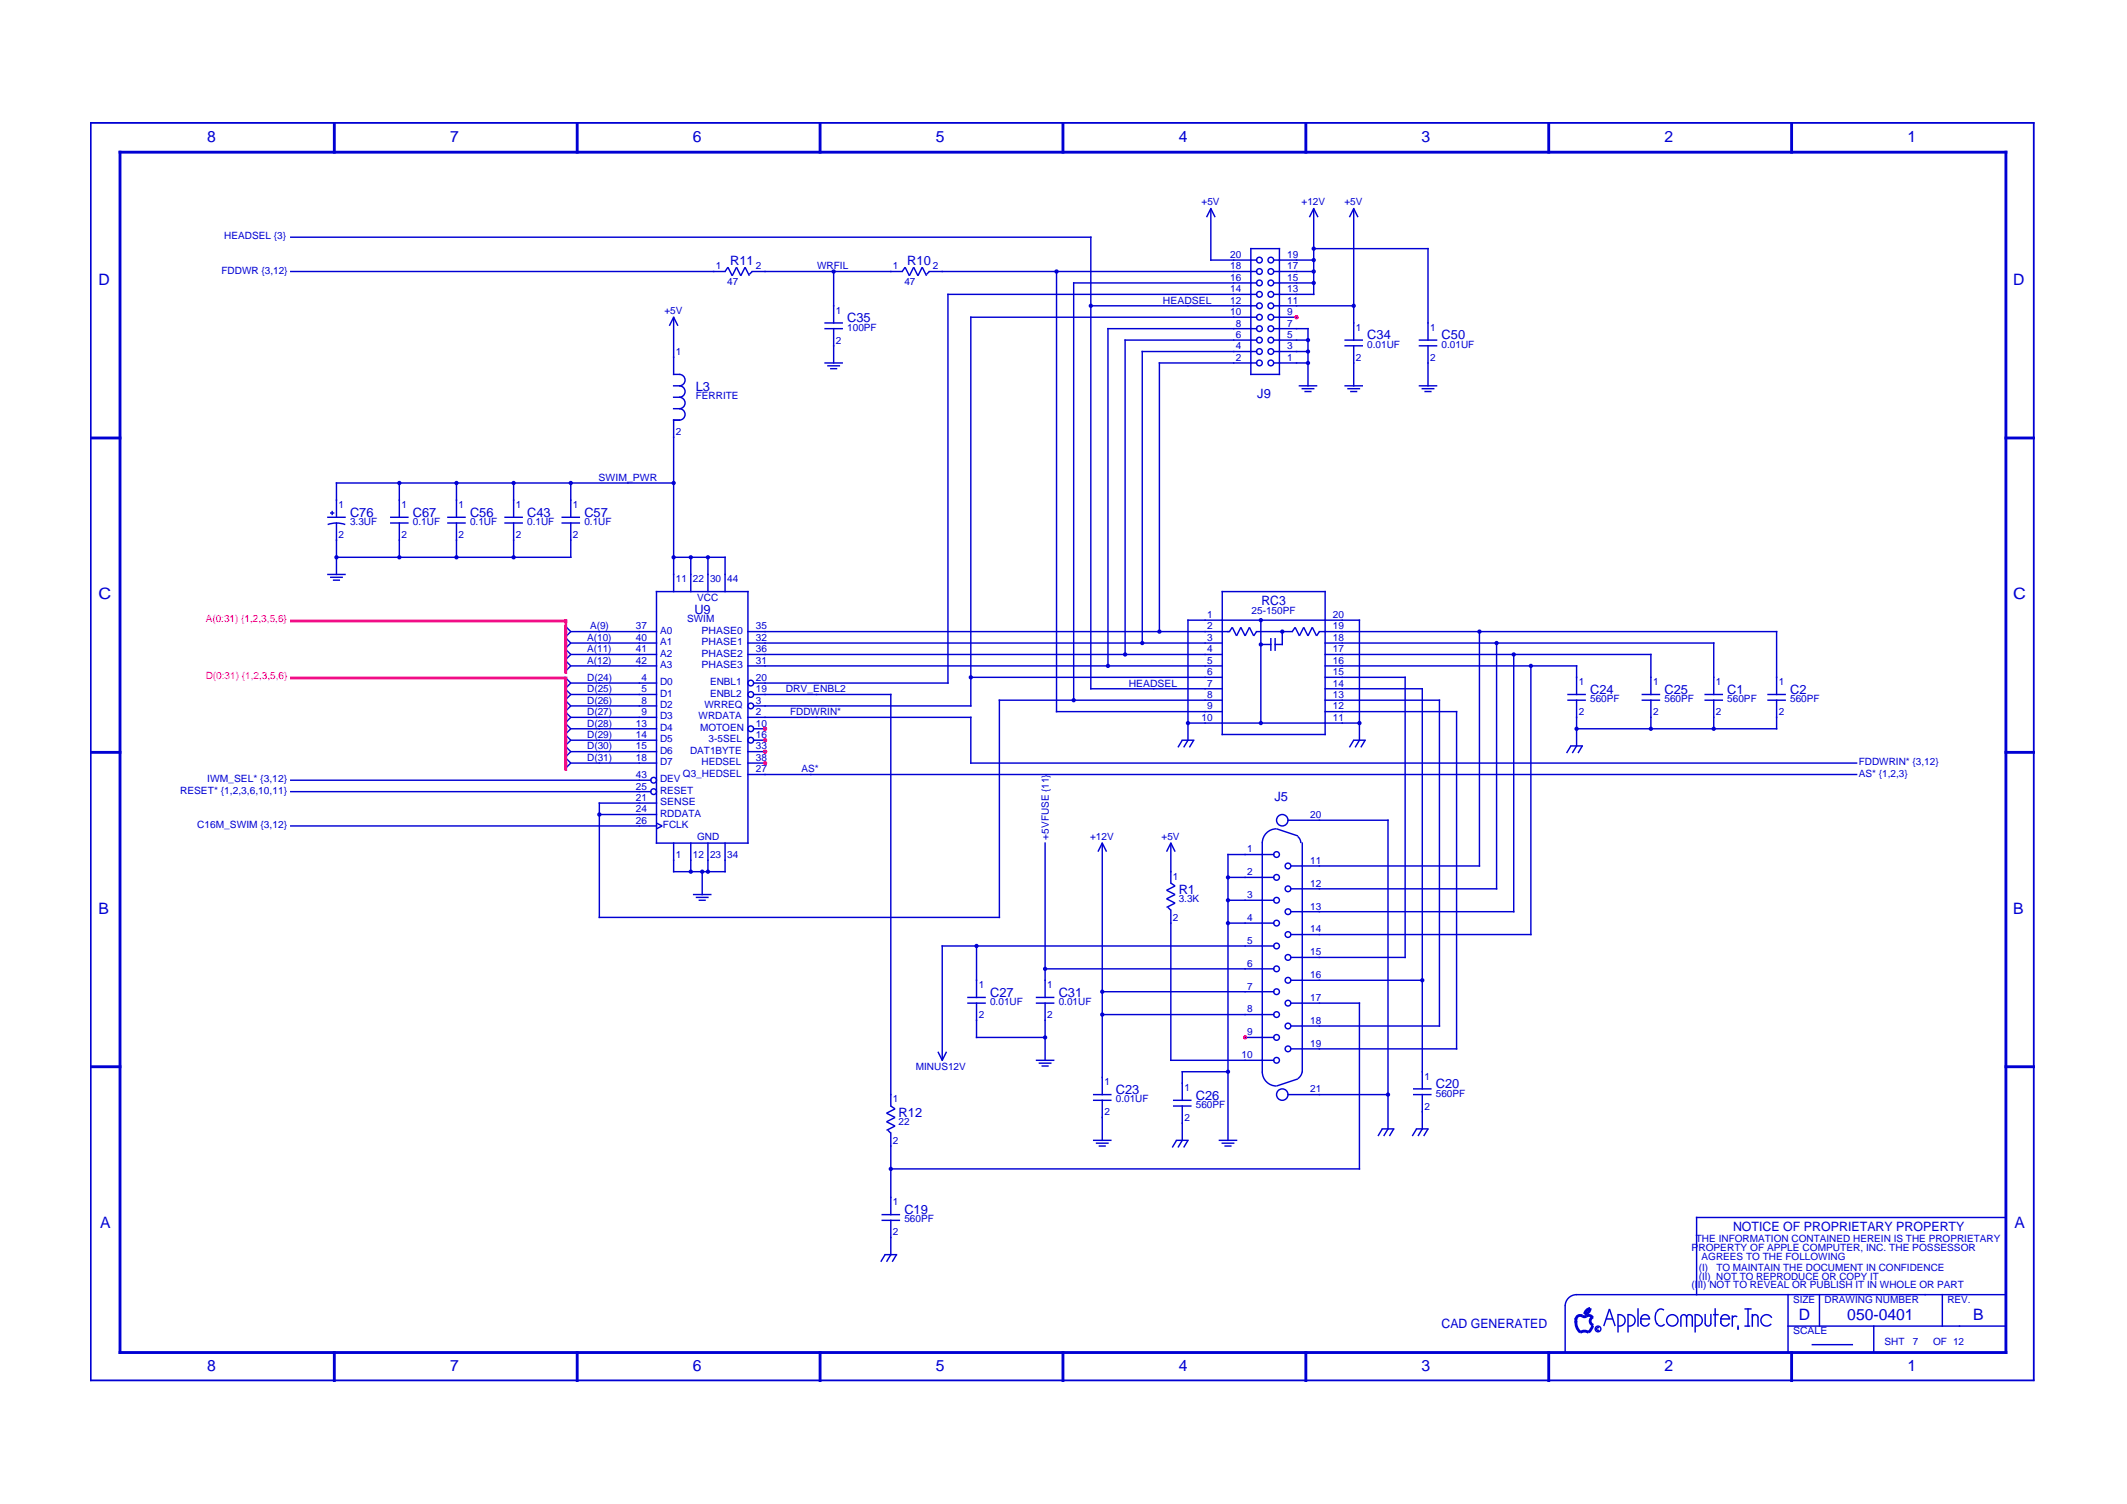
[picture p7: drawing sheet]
<svg xmlns="http://www.w3.org/2000/svg" width="420mm" height="297mm" viewBox="0 0 420 297" stroke-linecap="round" stroke-linejoin="round" font-family="sans-serif">
<path d="M17.8 24.3h384.1M17.9 24.1v248.7M401.7 24.1v248.7M17.8 272.6h384.1" fill="none" stroke="#0000d3" stroke-width=".35"/>
<g fill="none" stroke="#0000d3" stroke-width=".56">
<path d="M23.4 30.1h373.1M23.7 29.8v237.6M66 24.1v6.2M114 24.1v6.2M162 24.1v6.2M210 24.1v6.2M258 24.1v6.2M305.9 24.1v6.2M353.9 24.1v6.2M396.2 29.8v237.6M17.8 86.5h6.2M396 86.5h5.9"/>
<path d="M17.8 148.6h6.2M396 148.6h5.9M17.8 210.7h6.2M396 210.7h5.9M313.4 259.9l.7-.1 .5 .5M313.4 259.9a.81 .81 0 0 1-1.1-.1 .85 .85 0 0 0-1 .8M313.4 258.8l.7-.4a1.18 1.18 0 0 1-1.1 1.1zM23.4 267.1h373.1M66 266.8v6M114 266.8v6M162 266.8v6M210 266.8v6"/>
<path d="M258 266.8v6M305.9 266.8v6M311.3 260.3v.9M311.3 260.9a2.54 2.54 0 0 0 .9 2.2M312.1 263.2a1.41 1.41 0 0 1 1.7 0M314.6 261.8l-.3 .7-.5 .6M314.7 260.1a.85 .85 0 0 0-.6 .9 .85 .85 0 0 0 .7 .7M353.9 266.8v6"/>
</g>
<g fill="none" stroke="#0000d3" stroke-width=".28">
<path d="M57.3 53.6h86.1M57.3 46.8h158.3M143.2 53.6l.6-.8 .8 1.7 .9-1.7 .8 1.7 .9-1.7 .8 1.7M148.4 53.6h30M148.6 53.6l-.6 .6M164.7 53.5v10.4M178.2 53.6l.6-.8 .8 1.7 .9-1.7 .8 1.7 .9-1.7 .8 1.7M183.4 53.6h65M183.6 53.6l-.6 .6M187.1 58.1h61.3M187.3 58v77M208.7 53.5v87.2"/>
<path d="M211.9 55.9h36.5M212.1 55.7v82.7M215.5 46.7v89.5M238.3 42.9l.9-1.7 .8 1.7M239 51.4h9.4M239.2 41.1v10.4M246.9 49.1h6M247.1 49v25.1M251.5 51.4h8.1M251.5 53.6h8.1M251.5 55.9h8.1M251.5 58.1h8.1"/>
<path d="M252.7 49v25.1M258.7 42.9l.8-1.7 .8 1.7M259.4 49.1h22.8M259.5 41.1v17.2M266.6 42.9l.8-1.7 .9 1.7M267.4 41.1v26.2M282.1 49v18.3M132.2 64.3l.9-1.6 .8 1.6M132.9 78.5h1.4M132.9 76.2h1.4M132.9 73.9h1.4M133.1 62.5v11.6"/>
<path d="M134.2 73.9a1.13 1.13 0 0 1 1.1 1.2 1.13 1.13 0 0 1-1.1 1.1 1.13 1.13 0 0 1 1.1 1.1 1.13 1.13 0 0 1-1.1 1.2 1.13 1.13 0 0 1 1.1 1.1 1.13 1.13 0 0 1-1.1 1.1 1.13 1.13 0 0 1 1.1 1.1 1.13 1.13 0 0 1-1.1 1.2M162.8 64.9h3.7M162.8 71.7h3.7M162.8 63.8h3.7M163.4 72.2h2.5M164 72.8h1.4M164.7 64.8v7M191.6 62.7h56.8M191.8 62.5v77.1M215.3 60.4h33.1M218.7 64.9h29.7M218.9 64.8v66.9"/>
<path d="M222.1 67.2h26.3M222.2 67v62.4M225.5 69.4h22.9M225.6 69.3v57.8M228.9 71.7h19.5M229 71.5v53.4M246.9 73.9h6M251.5 60.4h16M251.5 62.7h4.8M251.5 64.9h7M251.5 67.2h7M251.5 69.4h7"/>
<path d="M251.5 71.7h7M256.5 76.2h3.7M257.1 76.8h2.5M257.7 77.3h1.4M258.4 64.8v11.5M265.6 76.2h3.6M265.6 67.2h3.6M265.6 68.3h3.6M266.1 76.8h2.6M266.7 77.3h1.4M267.4 68.2v8.1M280.2 76.2h3.7"/>
<path d="M280.2 67.2h3.7M280.2 68.3h3.7M280.8 76.8h2.6M281.4 77.3h1.4M282.1 68.2v8.1M66.3 95.4h66.9M66.5 95.2v7.1M78.9 95.2v7.1M90.2 95.2v7.1M101.5 95.2v7.1M112.7 95.2v7.1M132.9 83h1.4"/>
<path d="M132.9 80.7h1.4M133.1 82.8v34.2M64.6 102.2h3.7M64.6 113.5h3.7M64.7 103.6l1.8-.3 1.7 .3M65.2 101.3h.8M65.2 114h2.5M65.6 100.9v.8M65.8 114.6h1.4M66.3 110.1h46.6M66.5 103.2v10.4M77 103.3h3.7"/>
<path d="M77 102.2h3.7M78.9 103.2v7M88.3 103.3h3.7M88.3 102.2h3.7M90.2 103.2v7M99.6 103.3h3.7M99.6 102.2h3.7M101.5 103.2v7M110.9 103.3h3.7M110.9 102.2h3.7M112.7 103.2v7M129.5 116.8h18.4"/>
<path d="M129.7 116.7v50M132.9 110.1h10.5M136.5 109.9v7.1M139.8 109.9v7.1M143.2 109.9v7.1M147.7 116.7v50M241.3 116.8h20.6M241.4 116.7v28.5M261.8 116.7v28.5M111.6 123.6l1.1 1.1-1.1 1.2 1.1 1.1-1.1 1.1 1.1 1.2-1.1 1.1 1.1 1.1-1.1 1.1M111.6 123.5v9.3M111.6 133.6v18.4"/>
<path d="M111.6 133.8l1.1 1.1-1.1 1.1 1.1 1.2-1.1 1.1 1.1 1.1-1.1 1.1 1.1 1.2-1.1 1.1 1.1 1.1-1.1 1.2 1.1 1.1-1.1 1.1 1.1 1.1-1.1 1.2 1.1 1.1-1.1 1.1M112.6 124.7h17.2M112.6 127h17.2M112.6 129.3h17.2M112.6 131.5h17.2M112.6 139.4h17.2M112.6 137.2h17.2M112.6 134.9h17.2M147.6 124.7h95.4M147.6 127h94M147.6 129.3h94M147.6 131.5h94"/>
<path d="M148.7 139.4h43.2M148.7 137.2h27.4M148.7 134.9h38.7M176 137v81.6M191.6 133.8h50M197.3 138.3h44.3M197.4 138.1v43.2M215.3 136h26.3M234.5 122.5h34.2M234.7 122.3v24M242.9 124.7l.5-.8 .9 1.7 .8-1.7 .9 1.7 .8-1.7 .8 1.7 .6-.9M248.1 124.7h7.3"/>
<path d="M248.9 127.3h2.3M249.1 122.3v20.6M251 126v2.6M251.7 127.3h1.7M251.9 126v2.6M253.3 124.6v2.8M255.3 124.7l.5-.8 .9 1.7 .8-1.7 .9 1.7 .8-1.7 .9 1.7 .5-.9M260.5 124.7h90.6M261.6 127h77.1M261.6 129.3h64.6M261.6 131.5h50M261.6 133.8h16.1"/>
<path d="M261.6 136h19.5M261.6 138.3h22.9M268.5 122.3v24M277.6 133.6v55.6M281 135.9v79.3M284.3 138.1v64.7M292.2 124.6v46.6M295.6 126.9v48.8M299 129.1v51.1M302.4 131.4v53.3M309.6 138.3h3.7M309.6 137.2h3.7"/>
<path d="M311.4 131.4v5.9M311.4 138.1v9.4M324.3 138.3h3.6M324.3 137.2h3.6M326.1 129.1v8.2M326.1 138.1v6M336.7 138.3h3.7M336.7 137.2h3.7M338.5 126.9v10.4M338.5 138.1v6M349.1 138.3h3.7M349.1 137.2h3.7"/>
<path d="M350.9 124.6v12.7M350.9 138.1v6M57.3 154.1h71.4M57.3 156.4h71.4M112.6 150.7h17.2M112.6 148.4h17.2M112.6 146.2h17.2M112.6 143.9h17.2M112.6 141.7h17.2M118.3 158.6h11.5M118.4 158.5v22.8M147.6 150.7h3.7"/>
<path d="M147.6 148.4h3.7M147.6 141.7h44.3M147.6 153h219.3M148.7 146.2h2.6M148.7 143.9h2.6M191.6 150.7h175.3M191.8 141.5v9.3M208.6 140.5h33M233.4 146.2h2.5M233.5 146.2l-.8 1.4M234.5 142.8h34.2M234.7 146.2l-.9 1.4"/>
<path d="M235.8 146.2l-.9 1.4M241.3 145.1h20.6M261.6 140.5h26.3M267.3 146.2h2.5M267.4 146.2l-.8 1.4M268.5 146.2l-.8 1.4M269.7 146.2l-.9 1.4M287.7 140.4v66.9M310.2 147.3h2.5M310.3 147.3l-.8 1.4M311.3 143.9h39.8M311.4 147.3l-.8 1.4"/>
<path d="M312.6 147.3l-.9 1.4M57.3 163.1h72.5M118.3 160.9h11.5M129.5 166.5h18.4M129.7 162.6l1.1 .5-1.1 .6M132.9 172.2h10.5M133.1 166.4v5.9M136.5 166.4v5.9M136.9 176.7h3.6M137.4 177.2h2.6M138 177.8h1.4M138.7 172v4.8"/>
<path d="M139.8 166.4v5.9M143.2 166.4v5.9M206.4 166.4v30.7M216.9 168.2l.8-1.7 .9 1.7M217.7 166.4v49.9M230.4 168.2l.9-1.7 .8 1.7M230.7 179.2l.6 .6M231.3 166.4v8.2M231.3 179.6v29.9M231.3 174.4l.8 .6-1.7 .8 1.7 .9-1.7 .8 1.7 .9-1.7 .8M242.4 177.8h9.3M242.4 173.3h9.3"/>
<path d="M242.4 168.8h9.3M242.6 168.6v56.8M249.3 166.4v45.4M254.3 162h20M254.8 175.5h41M254.8 171h37.6M256.3 165.2a1.69 1.69 0 0 1 .7 1.3M256.4 165.1l-4.2-1.4a2.82 2.82 0 0 0-2.9 2.8M257.2 166.4v45.4M274.2 161.9v61.2M118.3 181.2h79.3M186 186.8h65.7"/>
<path d="M186.1 186.7v22.8M191.1 198.1h3.6M191.1 197h3.6M192.9 186.7v10.4M192.9 198v7M204.6 198.1h3.7M204.6 197h3.7M206.3 191.3h45.4M206.4 198v11.5M217.6 195.9h34.1M242.4 182.3h9.3M254.8 198.1h13.9"/>
<path d="M254.8 193.6h26.3M254.8 189.1h22.9M254.8 184.6h47.7M254.8 180.1h44.4M268.5 198v33M176 218.4l.8 .6-1.7 .9 1.7 .8-1.7 .8 1.7 .9-1.7 .8M185.3 207.7l.8 1.7 .9-1.7M192.8 204.9h13.8M204.6 209.4h3.7M205.2 210h2.5M205.7 210.5h1.5M215.9 216.2h3.7"/>
<path d="M215.9 217.3h3.7M217.6 200.4h34.1M217.7 217.2v8.2M231.1 209.4h20.6M231.7 217.3h3.7M231.7 218.4h3.7M233.4 211.7h9.3M233.5 211.5v6M233.5 218.3v7.1M245.8 204.9h5.9M249.3 211.7a2.82 2.82 0 0 0 2.9 2.8l4.2-1.4M254.3 216.2h20"/>
<path d="M254.8 207.2h33.1M254.8 202.6h29.7M257.2 211.7a1.98 1.98 0 0 1-.8 1.3M279.1 216.2h3.7M279.1 215.1h3.7M281 216v7.1M174.1 239.9h3.7M175.4 223.2l.6 .6M175.8 230.9h92.9M176 223.7v16.3M215.9 225.2h3.7M216.5 225.8h2.5"/>
<path d="M217 226.3h1.4M232.3 225.2h2.5M232.4 225.2l-.8 1.4M233.5 225.2l-.8 1.4M234.7 225.2l-.9 1.4M240.7 225.2h3.7M241.3 225.8h2.5M241.9 226.3h1.4M272.9 223h2.5M273 223l-.8 1.4M274.2 223l-.9 1.4M275.3 223l-.8 1.4"/>
<path d="M279.7 223h2.5M279.8 223l-.8 1.4M281 223l-.9 1.4M282.1 223l-.9 1.4M174.1 241h3.7M174.7 247.8h2.5M174.8 247.8l-.8 1.4M176 240.9v7M176 247.8l-.9 1.4M177.1 247.8l-.9 1.4M309.2 257.8v9.3M311.3 255.7h84.9"/>
<path d="M311.4 255.7a2.26 2.26 0 0 0-2.2 2.3M319.6 259.5v3.7M319.6 259.7a1.13 1.13 0 0 1 1.4 1.1 1.13 1.13 0 0 1-1.4 1.1M321.6 259.5v3.7M321.6 259.7a1.13 1.13 0 0 1 1.4 1.1 1.13 1.13 0 0 1-1.4 1.1M323.6 258.4v3.6M327.2 259.1a2.54 2.54 0 0 0 .1 2.5M327.5 258.8l-.3 .3M328.7 258.8l-.7-.3-.6 .4M334.9 259.5v3.7M334.9 259.7a1.13 1.13 0 0 1 1.4 1.1 1.13 1.13 0 0 1-1.4 1.1M335 240.5h61.2"/>
<path d="M335.1 240.3v15.5M336.8 259.5v2M338 259.5v2M338.4 259.6h1.1M338.8 258.4v3.6M342.2 259.8v2.2M344.6 258.5h1.4M345.3 258.4v3.6M346.1 259.5v2.5M353.2 255.6v11.5M359.4 255.6v6.4M383.7 255.6v6.4"/>
<path d="M315.9 262.3a.28 .28 0 0 0-.4 0 .28 .28 0 0 0 0 .4 .28 .28 0 0 0 .4 0M316.8 261.9l1.1-3.4 1.2 3.4M317.2 260.5h1.4M324 260.5h2M324.1 260.5a.85 .85 0 0 1 .9-.9 .85 .85 0 0 1 .8 .9M324.1 260.3v1.2M324.2 261.3a.85 .85 0 0 0 .8 .6 .85 .85 0 0 0 .8-.6M327.2 261.3l.3 .3M328.8 261.5l-.6 .4-.7-.2M332 260.2a.56 .56 0 0 1 .6-.6 .56 .56 0 0 1 .6 .6 .56 .56 0 0 1 .5-.6 .56 .56 0 0 1 .6 .6M332 260.1v1.9M333.2 260.1v1.9"/>
<path d="M334.3 260.1v1.9M336.8 261.3a.56 .56 0 0 0 .6 .6 .56 .56 0 0 0 .6-.6M339.8 260.5h2M339.9 260.5a.85 .85 0 0 1 .9-.9 .85 .85 0 0 1 .8 .9M339.9 260.3v1.2M340 261.3a.85 .85 0 0 0 .8 .6 .85 .85 0 0 0 .8-.6M343.2 260.1l-.5-.2-.4 .3M343.3 261.8v.8M344.6 261.9h1.1M346.1 260.2a.56 .56 0 0 1 .6-.6 .56 .56 0 0 1 .6 .6M347.3 260.1v1.9M350 260.3a1.13 1.13 0 0 0-1.7-.5 1.13 1.13 0 0 0-.1 1.8 1.13 1.13 0 0 0 1.7-.1"/>
<path d="M353.1 261.9h43.1M357.9 265.6h8.1M370.1 261.8v5.3"/>
<circle cx="164.7" cy="53.6" r=".28"/>
<circle cx="208.7" cy="53.6" r=".28"/>
<circle cx="248.8" cy="55.9" r=".56"/>
<circle cx="248.8" cy="58.1" r=".56"/>
<circle cx="248.8" cy="51.4" r=".56"/>
<circle cx="248.8" cy="53.6" r=".56"/>
<circle cx="251" cy="51.4" r=".56"/>
<circle cx="251" cy="58.1" r=".56"/>
<circle cx="251" cy="55.9" r=".56"/>
<circle cx="251" cy="53.6" r=".56"/>
<circle cx="259.5" cy="51.4" r=".28"/>
<circle cx="259.5" cy="55.9" r=".28"/>
<circle cx="259.5" cy="53.6" r=".28"/>
<circle cx="259.5" cy="49.1" r=".28"/>
<circle cx="215.5" cy="60.4" r=".28"/>
<circle cx="248.8" cy="71.7" r=".56"/>
<circle cx="248.8" cy="62.7" r=".56"/>
<circle cx="248.8" cy="69.4" r=".56"/>
<circle cx="248.8" cy="67.2" r=".56"/>
<circle cx="248.8" cy="60.4" r=".56"/>
<circle cx="248.8" cy="64.9" r=".56"/>
<circle cx="251" cy="60.4" r=".56"/>
<circle cx="251" cy="71.7" r=".56"/>
<circle cx="251" cy="62.7" r=".56"/>
<circle cx="251" cy="67.2" r=".56"/>
<circle cx="251" cy="69.4" r=".56"/>
<circle cx="251" cy="64.9" r=".56"/>
<circle cx="258.4" cy="67.2" r=".28"/>
<circle cx="258.4" cy="71.7" r=".28"/>
<circle cx="258.4" cy="69.4" r=".28"/>
<circle cx="267.4" cy="60.4" r=".28"/>
<circle cx="78.9" cy="95.4" r=".28"/>
<circle cx="90.2" cy="95.4" r=".28"/>
<circle cx="101.5" cy="95.4" r=".28"/>
<circle cx="112.7" cy="95.4" r=".28"/>
<circle cx="133.1" cy="95.4" r=".28"/>
<circle cx="66.5" cy="110.1" r=".28"/>
<circle cx="78.9" cy="110.1" r=".28"/>
<circle cx="90.2" cy="110.1" r=".28"/>
<circle cx="101.5" cy="110.1" r=".28"/>
<circle cx="133.1" cy="110.1" r=".28"/>
<circle cx="136.5" cy="110.1" r=".28"/>
<circle cx="139.8" cy="110.1" r=".28"/>
<circle cx="148.3" cy="134.9" r=".56"/>
<circle cx="148.3" cy="139.4" r=".56"/>
<circle cx="148.3" cy="137.2" r=".56"/>
<circle cx="191.8" cy="133.8" r=".28"/>
<circle cx="212.1" cy="138.3" r=".28"/>
<circle cx="218.9" cy="131.5" r=".28"/>
<circle cx="222.2" cy="129.3" r=".28"/>
<circle cx="225.6" cy="127" r=".28"/>
<circle cx="229" cy="124.7" r=".28"/>
<circle cx="249.1" cy="122.5" r=".28"/>
<circle cx="249.1" cy="127.3" r=".28"/>
<circle cx="253.3" cy="124.7" r=".28"/>
<circle cx="292.2" cy="124.7" r=".28"/>
<circle cx="295.6" cy="127" r=".28"/>
<circle cx="299" cy="129.3" r=".28"/>
<circle cx="302.4" cy="131.5" r=".28"/>
<circle cx="129.1" cy="156.4" r=".56"/>
<circle cx="129.1" cy="154.1" r=".56"/>
<circle cx="148.3" cy="146.2" r=".56"/>
<circle cx="148.3" cy="143.9" r=".56"/>
<circle cx="234.7" cy="142.8" r=".28"/>
<circle cx="249.1" cy="142.8" r=".28"/>
<circle cx="268.5" cy="142.8" r=".28"/>
<circle cx="311.4" cy="143.9" r=".28"/>
<circle cx="326.1" cy="143.9" r=".28"/>
<circle cx="338.5" cy="143.9" r=".28"/>
<circle cx="118.4" cy="160.9" r=".28"/>
<circle cx="136.5" cy="172.2" r=".28"/>
<circle cx="138.7" cy="172.2" r=".28"/>
<circle cx="139.8" cy="172.2" r=".28"/>
<circle cx="242.6" cy="173.3" r=".28"/>
<circle cx="242.6" cy="177.8" r=".28"/>
<circle cx="252.2" cy="168.8" r=".56"/>
<circle cx="252.2" cy="177.8" r=".56"/>
<circle cx="252.2" cy="173.3" r=".56"/>
<circle cx="253.3" cy="162" r="1.13"/>
<circle cx="254.4" cy="175.5" r=".56"/>
<circle cx="254.4" cy="171" r=".56"/>
<circle cx="192.9" cy="186.8" r=".28"/>
<circle cx="206.4" cy="191.3" r=".28"/>
<circle cx="217.7" cy="195.9" r=".28"/>
<circle cx="242.6" cy="182.3" r=".28"/>
<circle cx="252.2" cy="191.3" r=".56"/>
<circle cx="252.2" cy="186.8" r=".56"/>
<circle cx="252.2" cy="195.9" r=".56"/>
<circle cx="252.2" cy="182.3" r=".56"/>
<circle cx="254.4" cy="189.1" r=".56"/>
<circle cx="254.4" cy="180.1" r=".56"/>
<circle cx="254.4" cy="198.1" r=".56"/>
<circle cx="254.4" cy="193.6" r=".56"/>
<circle cx="254.4" cy="184.6" r=".56"/>
<circle cx="281" cy="193.6" r=".28"/>
<circle cx="206.4" cy="204.9" r=".28"/>
<circle cx="217.7" cy="200.4" r=".28"/>
<circle cx="242.6" cy="211.7" r=".28"/>
<circle cx="252.2" cy="200.4" r=".56"/>
<circle cx="252.2" cy="209.4" r=".56"/>
<circle cx="252.2" cy="204.9" r=".56"/>
<circle cx="253.3" cy="216.2" r="1.13"/>
<circle cx="254.4" cy="202.6" r=".56"/>
<circle cx="254.4" cy="207.2" r=".56"/>
<circle cx="274.2" cy="216.2" r=".28"/>
<circle cx="176" cy="230.9" r=".28"/>
<circle cx="315.7" cy="262.5" r=".56"/>
<circle cx="330.3" cy="260.8" r="1.13"/>
</g>
<g fill="none" stroke="#dd0907" stroke-width=".28">
<circle cx="256.1" cy="62.7" r=".28"/>
<circle cx="151.1" cy="150.7" r=".28"/>
<circle cx="151.1" cy="146.2" r=".28"/>
<circle cx="151.1" cy="148.4" r=".28"/>
<circle cx="151.1" cy="143.9" r=".28"/>
<circle cx="246" cy="204.9" r=".28"/>
</g>
<path d="M57.3 122.6h54.7M57.3 133.9h54.7M111.8 122.3v10.8M111.8 133.6v18.7" fill="none" stroke="#f20884" stroke-width=".56"/>
<g font-size="3.1" fill="#0000d3">
<text x="40.9" y="28.1">8</text>
<text x="88.9" y="28.1">7</text>
<text x="136.9" y="28.1">6</text>
<text x="184.9" y="28.1">5</text>
<text x="232.8" y="28.1">4</text>
<text x="280.8" y="28.1">3</text>
<text x="328.8" y="28.1">2</text>
<text x="376.8" y="28.1">1</text>
<text x="19.5" y="56.3">D</text>
<text x="397.7" y="56.3">D</text>
<text x="19.5" y="118.4">C</text>
<text x="397.7" y="118.4">C</text>
<text x="19.5" y="180.5">B</text>
<text x="397.7" y="180.5">B</text>
<text x="19.8" y="242.6">A</text>
<text x="397.9" y="242.6">A</text>
<text x="355.3" y="260.6">D</text>
<text x="364.9" y="260.6">050-0401</text>
<text x="389.7" y="260.6">B</text>
<text x="40.9" y="270.8">8</text>
<text x="88.9" y="270.8">7</text>
<text x="136.9" y="270.8">6</text>
<text x="184.9" y="270.8">5</text>
<text x="232.8" y="270.8">4</text>
<text x="280.8" y="270.8">3</text>
<text x="328.8" y="270.8">2</text>
<text x="376.8" y="270.8">1</text>
</g>
<g font-size="2.5" fill="#0000d3">
<text x="144.2" y="52.4">R11</text>
<text x="179.2" y="52.4">R10</text>
<text x="167.4" y="63.6">C35</text>
<text x="270.1" y="67">C34</text>
<text x="284.8" y="67">C50</text>
<text x="137.4" y="77.2">L3</text>
<text x="248.4" y="78.6">J9</text>
<text x="69.1" y="102">C76</text>
<text x="81.6" y="102">C67</text>
<text x="92.9" y="102">C56</text>
<text x="104.1" y="102">C43</text>
<text x="115.4" y="102">C57</text>
<text x="249.2" y="119.5">RC3</text>
<text x="137.2" y="121.2">U9</text>
<text x="314.1" y="137">C24</text>
<text x="328.8" y="137">C25</text>
<text x="341.2" y="137">C1</text>
<text x="353.6" y="137">C2</text>
<text x="251.7" y="158.2">J5</text>
<text x="232.8" y="176.5">R1</text>
<text x="195.6" y="196.8">C27</text>
<text x="209.1" y="196.8">C31</text>
<text x="283.6" y="214.9">C20</text>
<text x="177.5" y="220.6">R12</text>
<text x="220.4" y="216">C23</text>
<text x="236.2" y="217.2">C26</text>
<text x="178.6" y="239.7">C19</text>
<text x="342.3" y="243.1">NOTICE OF PROPRIETARY PROPERTY</text>
<text x="284.8" y="262.3">CAD GENERATED</text>
</g>
<g font-size="2" fill="#0000d3">
<text x="237.3" y="40.5">+5V</text>
<text x="257.1" y="40.5">+12V</text>
<text x="265.6" y="40.5">+5V</text>
<text x="44.3" y="47.3">HEADSEL {3}</text>
<text x="141.4" y="53.2">1</text>
<text x="149.3" y="53.2">2</text>
<text x="161.4" y="53.2">WRFIL</text>
<text x="176.4" y="53.2">1</text>
<text x="184.3" y="53.2">2</text>
<text x="243" y="53.2">18</text>
<text x="243" y="50.9">20</text>
<text x="254.3" y="53.2">17</text>
<text x="254.3" y="50.9">19</text>
<text x="43.7" y="54">FDDWR {3,12}</text>
<text x="143.7" y="56.3">47</text>
<text x="178.6" y="56.3">47</text>
<text x="229.7" y="60">HEADSEL</text>
<text x="243" y="60">12</text>
<text x="243" y="57.7">14</text>
<text x="243" y="55.5">16</text>
<text x="254.3" y="60">11</text>
<text x="254.3" y="57.7">13</text>
<text x="254.3" y="55.5">15</text>
<text x="131.2" y="61.9">+5V</text>
<text x="165.1" y="61.9">1</text>
<text x="167.4" y="65.3">100PF</text>
<text x="243" y="62.2">10</text>
<text x="244.1" y="64.5">8</text>
<text x="254.3" y="64.5">7</text>
<text x="254.3" y="62.2">9</text>
<text x="267.8" y="65.3">1</text>
<text x="282.5" y="65.3">1</text>
<text x="133.5" y="70.1">1</text>
<text x="165.1" y="67.9">2</text>
<text x="244.1" y="71.3">2</text>
<text x="244.1" y="69">4</text>
<text x="244.1" y="66.7">6</text>
<text x="254.3" y="71.3">1</text>
<text x="254.3" y="69">3</text>
<text x="254.3" y="66.7">5</text>
<text x="267.8" y="71.3">2</text>
<text x="270.1" y="68.7">0.01UF</text>
<text x="282.5" y="71.3">2</text>
<text x="284.8" y="68.7">0.01UF</text>
<text x="137.4" y="78.9">FERRITE</text>
<text x="133.5" y="85.9">2</text>
<text x="118.3" y="95">SWIM_PWR</text>
<text x="66.9" y="100.3">1</text>
<text x="79.3" y="100.3">1</text>
<text x="90.6" y="100.3">1</text>
<text x="101.9" y="100.3">1</text>
<text x="113.2" y="100.3">1</text>
<text x="66.9" y="106.3">2</text>
<text x="69.1" y="103.7">3.3UF</text>
<text x="79.3" y="106.3">2</text>
<text x="81.6" y="103.7">0.1UF</text>
<text x="90.6" y="106.3">2</text>
<text x="92.9" y="103.7">0.1UF</text>
<text x="101.9" y="106.3">2</text>
<text x="104.1" y="103.7">0.1UF</text>
<text x="113.2" y="106.3">2</text>
<text x="115.4" y="103.7">0.1UF</text>
<text x="133.5" y="115">11</text>
<text x="136.9" y="115">22</text>
<text x="137.7" y="118.7">VCC</text>
<text x="140.3" y="115">30</text>
<text x="143.7" y="115">44</text>
<text x="116.6" y="124.3">A(9)</text>
<text x="125.6" y="124.3">37</text>
<text x="130.4" y="125.2">A0</text>
<text x="135.7" y="122.9">SWIM</text>
<text x="138.6" y="125.2">PHASE0</text>
<text x="149.3" y="124.3">35</text>
<text x="238.5" y="122.1">1</text>
<text x="238.5" y="124.3">2</text>
<text x="247.2" y="121.2">25-150PF</text>
<text x="263.3" y="124.3">19</text>
<text x="263.3" y="122.1">20</text>
<text x="116" y="126.6">A(10)</text>
<text x="116" y="128.8">A(11)</text>
<text x="116" y="131.1">A(12)</text>
<text x="125.6" y="126.6">40</text>
<text x="125.6" y="128.8">41</text>
<text x="125.6" y="131.1">42</text>
<text x="130.4" y="127.4">A1</text>
<text x="130.4" y="129.7">A2</text>
<text x="130.4" y="131.9">A3</text>
<text x="138.6" y="127.4">PHASE1</text>
<text x="138.6" y="129.7">PHASE2</text>
<text x="138.6" y="131.9">PHASE3</text>
<text x="149.3" y="126.6">32</text>
<text x="149.3" y="128.8">36</text>
<text x="149.3" y="131.1">31</text>
<text x="238.5" y="126.6">3</text>
<text x="238.5" y="128.8">4</text>
<text x="238.5" y="131.1">5</text>
<text x="263.3" y="131.1">16</text>
<text x="263.3" y="128.8">17</text>
<text x="263.3" y="126.6">18</text>
<text x="116" y="134.5">D(24)</text>
<text x="116" y="136.7">D(25)</text>
<text x="126.7" y="134.5">4</text>
<text x="126.7" y="136.7">5</text>
<text x="130.4" y="135.3">D0</text>
<text x="130.4" y="137.6">D1</text>
<text x="140.3" y="135.3">ENBL1</text>
<text x="140.3" y="137.6">ENBL2</text>
<text x="149.3" y="134.5">20</text>
<text x="149.3" y="136.7">19</text>
<text x="155.2" y="136.7">DRV_ENBL2</text>
<text x="223" y="135.6">HEADSEL</text>
<text x="238.5" y="133.3">6</text>
<text x="238.5" y="135.6">7</text>
<text x="238.5" y="137.9">8</text>
<text x="263.3" y="137.9">13</text>
<text x="263.3" y="135.6">14</text>
<text x="263.3" y="133.3">15</text>
<text x="311.9" y="135.3">1</text>
<text x="326.5" y="135.3">1</text>
<text x="338.9" y="135.3">1</text>
<text x="351.4" y="135.3">1</text>
<text x="116" y="139">D(26)</text>
<text x="116" y="141.3">D(27)</text>
<text x="116" y="143.5">D(28)</text>
<text x="125.6" y="143.5">13</text>
<text x="126.7" y="139">8</text>
<text x="126.7" y="141.3">9</text>
<text x="130.4" y="139.8">D2</text>
<text x="130.4" y="142.1">D3</text>
<text x="138" y="142.1">WRDATA</text>
<text x="139.1" y="139.8">WRREQ</text>
<text x="149.3" y="143.5">10</text>
<text x="149.3" y="141.3">2</text>
<text x="149.3" y="139">3</text>
<text x="156.1" y="141.3">FDDWRIN*</text>
<text x="237.3" y="142.4">10</text>
<text x="238.5" y="140.1">9</text>
<text x="263.3" y="142.4">11</text>
<text x="263.3" y="140.1">12</text>
<text x="311.9" y="141.3">2</text>
<text x="314.1" y="138.7">560PF</text>
<text x="326.5" y="141.3">2</text>
<text x="328.8" y="138.7">560PF</text>
<text x="338.9" y="141.3">2</text>
<text x="341.2" y="138.7">560PF</text>
<text x="351.4" y="141.3">2</text>
<text x="353.6" y="138.7">560PF</text>
<text x="116" y="145.8">D(29)</text>
<text x="116" y="148">D(30)</text>
<text x="125.6" y="145.8">14</text>
<text x="125.6" y="148">15</text>
<text x="130.4" y="144.4">D4</text>
<text x="130.4" y="146.6">D5</text>
<text x="130.4" y="148.9">D6</text>
<text x="136.3" y="148.9">DAT1BYTE</text>
<text x="138.3" y="144.4">MOTOEN</text>
<text x="140" y="146.6">3-5SEL</text>
<text x="149.3" y="145.8">16</text>
<text x="149.3" y="148">33</text>
<text x="40.9" y="154.5">IWM_SEL* {3,12}</text>
<text x="116" y="150.3">D(31)</text>
<text x="125.6" y="153.7">43</text>
<text x="125.6" y="155.9">25</text>
<text x="125.6" y="150.3">18</text>
<text x="130.4" y="154.5">DEV</text>
<text x="130.4" y="151.1">D7</text>
<text x="134.9" y="153.4">Q3_HEDSEL</text>
<text x="138.6" y="151.1">HEDSEL</text>
<text x="149.3" y="152.5">27</text>
<text x="149.3" y="150.3">38</text>
<text x="158.3" y="152.5">AS*</text>
<text x="367.2" y="151.1">FDDWRIN* {3,12}</text>
<text x="367.2" y="153.4">AS* {1,2,3}</text>
<text x="35.6" y="156.8">RESET* {1,2,3,6,10,11}</text>
<text x="125.6" y="160.4">24</text>
<text x="125.6" y="158.2">21</text>
<text x="130.4" y="161.3">RDDATA</text>
<text x="130.4" y="156.8">RESET</text>
<text x="130.4" y="159">SENSE</text>
<text x="258.8" y="161.6">20</text>
<text x="38.9" y="163.5">C16M_SWIM {3,12}</text>
<text x="125.6" y="162.7">26</text>
<text x="131" y="163.5">FCLK</text>
<text x="137.7" y="165.8">GND</text>
<text x="207.2" y="165.8" transform="rotate(-90 207.2 165.8)">+5VFUSE {11}</text>
<text x="215.3" y="165.8">+12V</text>
<text x="229.4" y="165.8">+5V</text>
<text x="133.5" y="169.5">1</text>
<text x="136.9" y="169.5">12</text>
<text x="140.3" y="169.5">23</text>
<text x="143.7" y="169.5">34</text>
<text x="231.7" y="173.7">1</text>
<text x="246.4" y="168.3">1</text>
<text x="246.4" y="172.9">2</text>
<text x="258.8" y="170.6">11</text>
<text x="232.8" y="178.2">3.3K</text>
<text x="246.4" y="177.4">3</text>
<text x="258.8" y="175.1">12</text>
<text x="258.8" y="179.6">13</text>
<text x="231.7" y="181.9">2</text>
<text x="246.4" y="181.9">4</text>
<text x="258.8" y="184.1">14</text>
<text x="246.4" y="186.4">5</text>
<text x="246.4" y="190.9">6</text>
<text x="258.8" y="188.7">15</text>
<text x="193.3" y="195.2">1</text>
<text x="206.9" y="195.2">1</text>
<text x="246.4" y="195.4">7</text>
<text x="258.8" y="193.2">16</text>
<text x="258.8" y="197.7">17</text>
<text x="193.3" y="201.1">2</text>
<text x="195.6" y="198.5">0.01UF</text>
<text x="206.9" y="201.1">2</text>
<text x="209.1" y="198.5">0.01UF</text>
<text x="246.4" y="200">8</text>
<text x="258.8" y="202.2">18</text>
<text x="245.3" y="209">10</text>
<text x="246.4" y="204.5">9</text>
<text x="258.8" y="206.7">19</text>
<text x="180.9" y="211.2">MINUS12V</text>
<text x="218.2" y="214.3">1</text>
<text x="234" y="215.5">1</text>
<text x="258.8" y="215.8">21</text>
<text x="281.4" y="213.2">1</text>
<text x="176.4" y="217.7">1</text>
<text x="218.2" y="220.3">2</text>
<text x="220.4" y="217.7">0.01UF</text>
<text x="234" y="221.4">2</text>
<text x="236.2" y="218.9">560PF</text>
<text x="281.4" y="219.1">2</text>
<text x="283.6" y="216.6">560PF</text>
<text x="176.4" y="225.9">2</text>
<text x="177.5" y="222.2">22</text>
<text x="176.4" y="238.1">1</text>
<text x="176.4" y="244">2</text>
<text x="178.6" y="241.4">560PF</text>
<text x="335" y="245.4">THE INFORMATION CONTAINED HEREIN IS THE PROPRIETARY</text>
<text x="334.2" y="247.1">PROPERTY OF APPLE COMPUTER, INC. THE POSSESSOR</text>
<text x="335.6" y="251">(I)</text>
<text x="336.1" y="248.8">AGREES TO THE FOLLOWING</text>
<text x="339.1" y="251">TO MAINTAIN THE DOCUMENT IN CONFIDENCE</text>
<text x="334.2" y="254.4">(III) NOT TO REVEAL OR PUBLISH IT IN WHOLE OR PART</text>
<text x="335.6" y="252.7">(II) NOT TO REPRODUCE OR COPY IT</text>
<text x="354.2" y="257.2">SIZE</text>
<text x="360.4" y="257.2">DRAWING NUMBER</text>
<text x="384.7" y="257.2">REV.</text>
<text x="354.2" y="263.5">SCALE</text>
<text x="372.3" y="265.7">SHT</text>
<text x="377.9" y="265.7">7</text>
<text x="381.8" y="265.7">OF 12</text>
</g>
<g font-size="2" fill="#f20884">
<text x="40.6" y="122.9">A(0:31) {1,2,3,5,6}</text>
<text x="40.6" y="134.2">D(0:31) {1,2,3,5,6}</text>
</g>
</svg>
